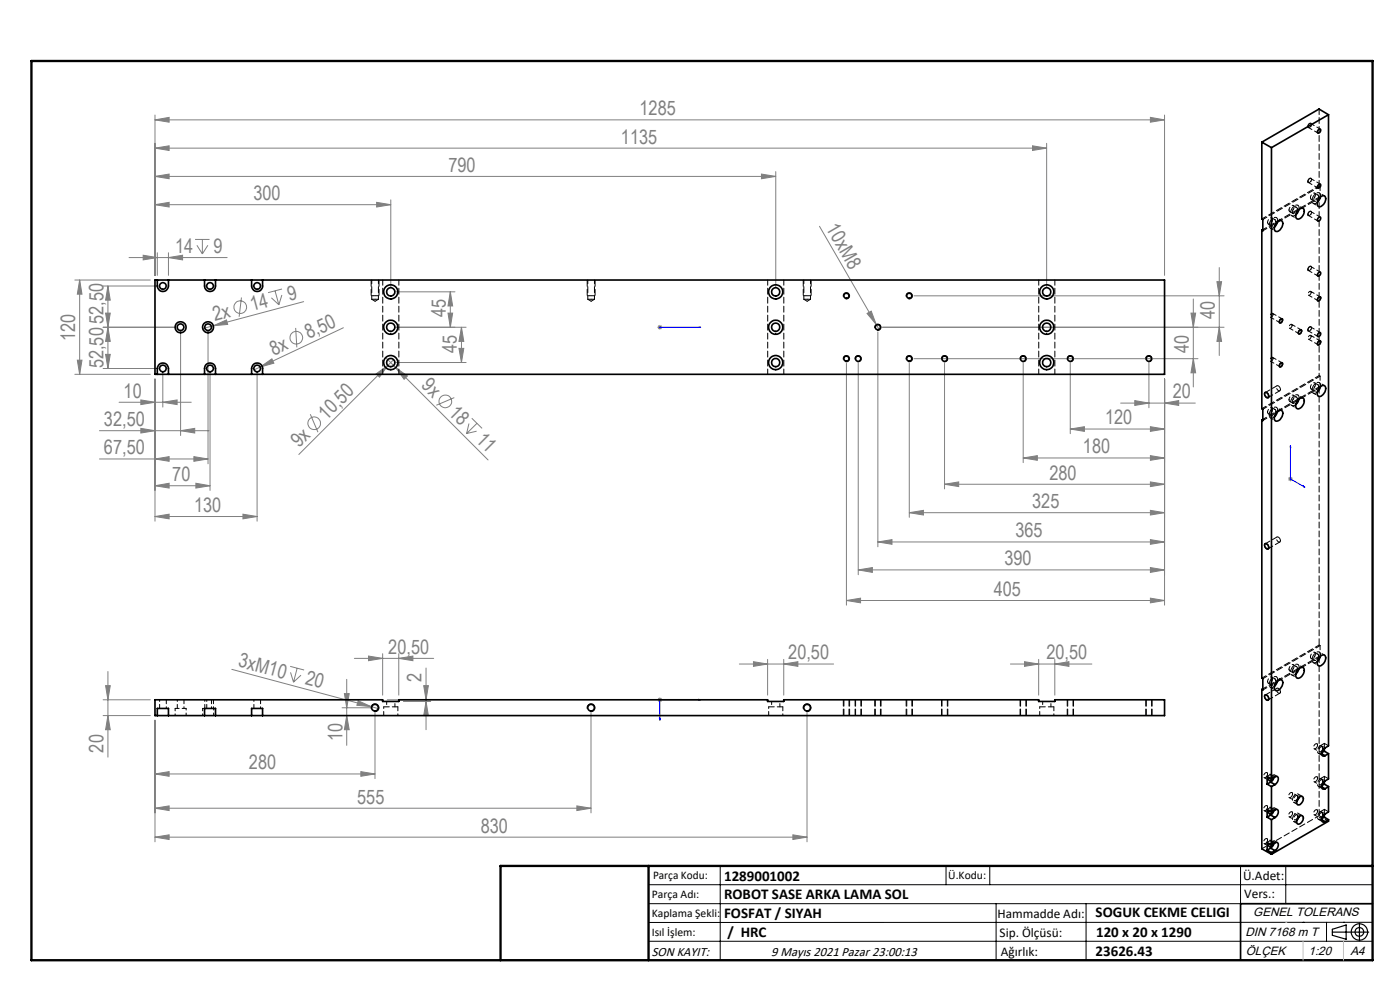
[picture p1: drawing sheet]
<svg xmlns="http://www.w3.org/2000/svg" width="297mm" height="210mm" viewBox="0 0 297 210" stroke-linecap="round" stroke-linejoin="round" font-family="sans-serif">
<g fill="none" stroke="#808080" stroke-width=".21">
<path d="M32.9 25.4l3-.5v1zM32.9 37.4l3-.5v1zM32.9 31.4l3-.5v1zM32.9 24.4v34M32.9 25.4h214.2M32.9 37.4h131.7M32.9 31.4h189.1M161.5 36.9l3.1 .5-3.1 .5zM164.6 36.4v24.5M219 30.9l3 .5-3 .5zM222 30.4v30.5M244.1 24.9l3 .5-3 .5z"/>
<path d="M247.1 24.4v34M15.9 59.4h16M16.9 59.4l.5 3h-1zM16.9 59.4v20M27.4 54.6h20.8M30.4 54.1l3 .5-3 .5zM32.9 43.4l3-.5v1zM32.9 43.4h50M33.4 53.6v4.8M35.7 54.6l3-.5v1zM35.7 53.6v4.8M41.4 50.8h3.1"/>
<path d="M41.8 52l1.1 1.9M42.9 50.8v3.1M44.1 52l-1.2 1.9M79.9 42.9l3 .5-3 .5zM82.9 42.4v18.5M173.8 48l12.1 20.8M258.2 59.8h1l-.5 3zM258.7 56.8v18.6M15.9 79.4h16M16.4 76.4h1l-.5 3zM21.9 69.4h15.4M21.9 60.7h11.6"/>
<path d="M21.9 78.2h11.6M22.4 66.4h1l-.5 3zM22.4 75.2h1l-.5 3zM22.9 60.7v17.5M22.9 60.7l.5 3h-1zM22.9 69.4l.5 3h-1zM34.5 79.2v7.2M38.3 70.4v22M44.1 70.4v28M44.6 79.2v24.8M45.3 69.1l2.7-1.2 .3 .9zM51.2 63.1l-.5 4.1"/>
<path d="M54.5 79.2v31.4M55.2 77.8l2.5-1.7 .4 .9zM55.2 77.8l-1.3 .6M57.6 63.2l1.6 1.5M58.3 61.7l.9 3M59.8 62.6l-.6 2.1M59.8 61.3l-2.9 .8M62.7 69.6l.3 4.1M64.4 64l-21.4 5.7M72.8 69.5l-17.6 8.3M79.8 79.3l2.5-1.8-1.8 2.5zM81.8 75.8l2.2 2.2"/>
<path d="M83.5 76.3l-20.1 20.1M83.9 69.4h15M83.9 76.9h15M83.9 61.9h12.6M84 78l2.4 1.8-.7 .7zM84 78l19.5 19.6M95 66.4h1l-.5 3zM95.5 61.9l.5 3h-1zM95.5 61.9v7.5M97.4 73.9h1l-.5 3zM97.9 69.4l.5 3h-1zM97.9 69.4v7.5"/>
<path d="M139.5 69.4h1M139.6 69.1l.7 .7M140 68.9v1M140.3 69.1l-.7 .7M179.6 77.1v51.3M182.1 77.1v44.8M183.9 66.5l.9-.5 1.1 2.8zM185.9 68.8l.6 1.2M186.2 70.4v45.6M187.2 69.4h72.5M192.9 77.1v32.6M193.9 62.8h65.8"/>
<path d="M193.9 76.1h60.2M200.4 77.1v26.6M217.1 77.1v21M227 77.1v14.9M243.7 77.1v9.4M252.7 66.4h.9l-.4 3zM253.2 76.1l.4 3h-.9zM253.2 63.4v18.7M258.7 69.4l.5 3h-1zM21.1 91.4h23.2M21.1 97.4h23M25.3 85.3h15.3"/>
<path d="M29.9 84.8l3 .5-3 .5zM29.9 90.9l3 .5-3 .5zM32.9 97.4l3-.5v1zM32.9 80.4v30.2M34.5 85.3l3.1-.5v1zM38.3 91.4l3-.5v1zM41.1 96.9l3 .5-3 .5zM65.8 87.9l1.7 3.8M96.4 84.3l-3.8 1.7M99.5 89.8l-.5 2.2M100.1 88.7l2.2 2.2M101.1 91.5l-2.1 .5"/>
<path d="M101.2 89.8l-2.2 2.2M217.1 97.1l3-.4v.9zM217.1 97.1h30M227 91l3-.5v1zM227 91h20.1M237.7 85.5h15.9M240.7 85l3 .5-3 .5zM244.1 96.7l3 .4-3 .5zM244.1 90.5l3 .5-3 .5zM247.1 85.5l2.9-.5v1zM247.1 80.4v48M32.9 103l3-.5v1z"/>
<path d="M32.9 109.6l3-.5v1zM32.9 103h11.7M32.9 109.6h21.6M41.6 102.5l3 .5-3 .5zM51.5 109.1l3 .5-3 .5zM186.2 115l3-.5v1zM186.2 115h60.9M192.9 108.8l3-.5v.9zM192.9 108.8h54.2M200.4 102.7l3-.5v1zM200.4 102.7h46.7M244.1 108.3l3 .5-3 .4z"/>
<path d="M244.1 114.5l3 .5-3 .5zM244.1 102.2l3 .5-3 .5zM273.3 101.6h.9M273.4 101.2l.7 .7M273.8 101.1v1M274.1 101.2l-.7 .7M75.2 139.7h16.8M78.2 139.2l3 .5-3 .5zM81.2 138.7v8.8M84.6 139.7l3-.5v1zM84.6 138.7v8.8M162.8 139.9v7.6"/>
<path d="M166.3 139.9v7.6M179.6 127.4l3-.5v1zM179.6 127.4h67.5M182.1 120.9l3-.5v1zM182.1 120.9h65M220.3 139.9v7.6M223.8 139.9v7.6M244.1 126.9l3 .5-3 .5zM244.1 120.4l3 .5-3 .5zM21.9 148.4h10M21.9 151.8h10M22.4 145.4h1l-.5 3z"/>
<path d="M22.9 142.4v18.2M22.9 151.8l.5 3h-1zM32.9 152.8v25.8M49.2 142l29.5 7.9M61.6 141.3l2.9 .8M61.6 142.6l.7 2.1M63 141.7l-.7 3M63.9 143.2l-1.6 1.5M72.6 150.1h6M73.1 147.1h1l-.5 3zM73.6 144.1v14M73.6 151.8l.5 3h-1z"/>
<path d="M76 148.7l2.7 1.2-3-.3zM78.7 149.9l1.7 .4M79.6 151.1v14.1M82.2 148.4h9.2M85.6 148.8h5.8M89.9 145.4h1l-.5 3zM90.4 141.7v13.1M90.4 148.8l.5 3h-1zM125.4 151.1v21.3M139.5 148.4h1M139.6 148.1l.7 .7M140 147.9v1.1"/>
<path d="M140.3 148.1l-.7 .7M156.8 140.9h20M159.8 140.4l3 .5-3 .4zM166.3 140.9l3-.5v.9zM171.2 151.1v27.5M214.3 140.9h17.3M217.3 140.4l3 .5-3 .4zM223.8 140.9l3-.5v.9zM32.9 171.4l3-.5v1zM32.9 177.6l3-.5v1zM32.9 164.2l3-.5v1zM32.9 171.4h92.5"/>
<path d="M32.9 177.6h138.3M32.9 164.2h46.7M76.6 163.7l3 .5-3 .5zM122.4 170.9l3 .5-3 .5zM168.2 177.1l3 .5-3 .5z"/>
<circle cx="51" cy="65.2" r="1.35"/>
<circle cx="62.8" cy="71.6" r="1.35"/>
<circle cx="66.7" cy="89.8" r="1.34"/>
<circle cx="94.5" cy="85.1" r="1.35"/>
</g>
<g fill="none" stroke="#000" stroke-width=".21">
<path d="M178.9 62.9a.66 .66 0 0 1 .5-.8 .66 .66 0 0 1 .8 .7 .66 .66 0 0 1-.8 .6M178.9 76.3a.68 .68 0 0 1 .6-.9 .68 .68 0 0 1 .7 .7 .68 .68 0 0 1-.8 .6M181.4 76.3a.68 .68 0 0 1 .6-.9 .68 .68 0 0 1 .7 .7 .68 .68 0 0 1-.8 .6M185.6 69.6a.68 .68 0 0 1 .5-.9 .68 .68 0 0 1 .8 .7 .68 .68 0 0 1-.8 .7M192.2 76.3a.68 .68 0 0 1 .6-.9 .68 .68 0 0 1 .7 .7 .68 .68 0 0 1-.8 .6M192.2 62.9a.66 .66 0 0 1 .6-.8 .66 .66 0 0 1 .7 .7 .66 .66 0 0 1-.8 .6M199.7 76.3a.68 .68 0 0 1 .6-.9 .68 .68 0 0 1 .8 .7 .68 .68 0 0 1-.9 .6M216.4 76.3a.68 .68 0 0 1 .6-.9 .68 .68 0 0 1 .7 .7 .68 .68 0 0 1-.8 .6M226.4 76.3a.68 .68 0 0 1 .6-.9 .68 .68 0 0 1 .7 .7 .68 .68 0 0 1-.8 .6M243.1 76.3a.68 .68 0 0 1 .5-.9 .68 .68 0 0 1 .8 .7 .68 .68 0 0 1-.8 .6M271.6 77l.3-.1a.56 .56 0 0 1 .2 .6 .56 .56 0 0 1-.5 .4 .54 .54 0 0 1 0-.9zM271.6 67.7a.3 .3 0 0 1 .5-.1 .3 .3 0 0 1 0 .5l-.2 .3a.31 .31 0 0 1-.4 .2 .31 .31 0 0 1-.1-.5z"/>
<path d="M275.6 70.1l.2-.2a.36 .36 0 0 1 .4 .2 .36 .36 0 0 1-.2 .5v.1a.34 .34 0 0 1-.6 .1 .34 .34 0 0 1 .1-.5zM279.6 63.1l.1-.1a.3 .3 0 0 1 .5 0 .3 .3 0 0 1 0 .4 .43 .43 0 0 1-.3 .4 .43 .43 0 0 1-.5-.1zM279.7 72.3a.32 .32 0 0 1 .5 0 .32 .32 0 0 1 0 .5 .41 .41 0 0 1-.3 .4 .41 .41 0 0 1-.5-.1zM268.3 83.2a.73 .73 0 0 1 .8 .4 .73 .73 0 0 1-.1 .8 .88 .88 0 0 1-.7-1.2zM268.3 115.3a.76 .76 0 0 1 .8 .4 .76 .76 0 0 1-.1 .8 .92 .92 0 0 1-.7-1.2zM78.7 150.3a.82 .82 0 0 1 .7-1 .82 .82 0 0 1 .9 .9 .82 .82 0 0 1-1 .7M124.6 150.3a.83 .83 0 0 1 .7-1 .83 .83 0 0 1 .9 .8 .83 .83 0 0 1-1 .8M170.4 150.3a.83 .83 0 0 1 .7-1 .83 .83 0 0 1 .9 .9 .83 .83 0 0 1-1 .7M268.3 147.4a.73 .73 0 0 1 .8 .4 .73 .73 0 0 1-.1 .8 .9 .9 0 0 1-.7-1.2zM137.6 187.7h153.6M137.6 191.7h153.6M137.6 199.7h153.6"/>
<path d="M152.8 183.7v20M200.7 183.7v4M210 183.7v4M211.3 191.7v12M230.4 191.7v12M263.2 183.7v20M272.8 183.7v8M276.4 195.6h.1M281.4 195.6v4.1M285 195.6h.1M291.2 195.6l-153.6 .1"/>
</g>
<path d="M277.8 37.8a.49 .49 0 0 0-.4 .5 .49 .49 0 0 0 .4 .5 .54 .54 0 0 0 .4-.4 .54 .54 0 0 0-.3-.6h-.1M277.8 26.2a.49 .49 0 0 0-.4 .4 .49 .49 0 0 0 .4 .5 .54 .54 0 0 0 .4-.4 .54 .54 0 0 0-.3-.6l-.1 .1M277.8 56.5a.49 .49 0 0 0-.4 .4 .49 .49 0 0 0 .4 .6 .54 .54 0 0 0 .4-.5 .54 .54 0 0 0-.3-.6l-.1 .1M277.8 44.8a.49 .49 0 0 0-.4 .5 .49 .49 0 0 0 .4 .5 .54 .54 0 0 0 .4-.4 .54 .54 0 0 0-.3-.6h-.1M277.8 69.3a.49 .49 0 0 0-.4 .5 .49 .49 0 0 0 .4 .5 .54 .54 0 0 0 .4-.5 .54 .54 0 0 0-.3-.5h-.1" fill="none" stroke="#000" stroke-width=".21" stroke-dasharray="1.3 .6" stroke-dashoffset=".2" stroke-linecap="butt"/>
<path d="M79.3 62.7h-.6M125.2 62.7h-.6M171 62.7h-.6" fill="none" stroke="#000" stroke-width=".21" stroke-dasharray="1.3 .6" stroke-linecap="butt"/>
<path d="M80.4 62.7h-.8M126.2 62.7h-.8M172.1 62.7h-.9" fill="none" stroke="#000" stroke-width=".21" stroke-dasharray="1.3 .6" stroke-dashoffset=".4" stroke-linecap="butt"/>
<g fill="none" stroke="#000" stroke-width=".25">
<path d="M282.6 197.7h7.8M282.6 197.1l3-.9v3l-3-.8zM288.4 195.8v3.8M106.2 203.7h185"/>
<circle cx="288.4" cy="197.7" r="1.74"/>
<circle cx="288.4" cy="197.7" r=".93"/>
</g>
<path d="M139.9 69.4h.2zM140 69.4h.1M140 69.4h8.7M148.7 69.4h-.5h.5M273.8 94.5v7.1l3 1.8M273.8 94.5v.4l-.1-.1zM276.5 103.1l.3 .3-.3-.1zM139.9 152.4h.2l-.1 .4zM148.2 148.3l.5 .1-.5 .1zM148.7 148.4h-8.7v4.4" fill="none" stroke="#00f" stroke-width=".21"/>
<g fill="none" stroke="#000" stroke-width=".21" stroke-dasharray="1.3 .6" stroke-dashoffset="-.1">
<path d="M78.7 59.4v3.3M124.6 59.4v3.3M170.4 59.4v3.3M80.4 62.7v-3.3M126.2 62.7v-3.3M172.1 62.7v-3.3M178.9 148.4v3.4M180.2 151.8v-3.4M181.4 148.4v3.4M182.7 151.8v-3.4M185.6 148.4v3.4M186.9 151.8v-3.4"/>
<path d="M192.2 148.4v3.4M193.6 151.8v-3.4M199.7 148.4v3.4M201.1 151.8v-3.4M216.4 148.4v3.4M217.7 151.8v-3.4M226.4 148.4v3.4M227.7 151.8v-3.4M243.1 148.4v3.4M244.4 151.8v-3.4"/>
</g>
<path d="M79.6 62.7h-.3M125.4 62.7h-.2M171.2 62.7h-.2" fill="none" stroke="#000" stroke-width=".21" stroke-dasharray="1.3 .6"/>
<path d="M291.2 191.7h-28v12" fill="none" stroke="#000" stroke-width=".35"/>
<path d="M6.7 12.9h284.5v190.8h-284.5zM137.6 183.7v20M291.2 183.7h-185v20" fill="none" stroke="#000" stroke-width=".5"/>
<path d="M276.4 199.7v4M285 199.7v4" fill="none" stroke="#c0c0c0" stroke-width=".21"/>
<path d="M272.8 195.6h.1" fill="none" stroke="#c0c0c0" stroke-width=".25"/>
<g fill="#00f">
<path d="M139.9 69.4h.2zM148.2 69.4h.5z"/>
<path d="M276.5 103.1l.3 .3-.3-.1zM273.8 94.5v.4l-.1-.1z"/>
<path d="M139.9 152.4h.2l-.1 .4zM148.2 148.3l.5 .1-.5 .1z"/>
</g>
<g fill="#808080">
<path d="M183.9 66.5l.9-.5 1.1 2.8z"/>
<path d="M76 148.7l2.7 1.2-3-.3z"/>
<path d="M45.3 69.1l2.7-1.2 .3 .9z"/>
<path d="M55.2 77.8l2.5-1.7 .4 .9z"/>
<path d="M79.8 79.3l2.5-1.8-1.8 2.5z"/>
<path d="M84 78l2.4 1.8-.7 .7z"/>
<path d="M38.3 91.4l3-.5v1zM29.9 90.9l3 .5-3 .5zM41.1 96.9l3 .5-3 .5zM32.9 97.4l3-.5v1zM41.6 102.5l3 .5-3 .5zM32.9 103l3-.5v1zM51.5 109.1l3 .5-3 .5zM32.9 109.6l3-.5v1z"/>
<path d="M217.3 140.4l3 .5-3 .4zM223.8 140.9l3-.5v.9z"/>
<path d="M32.9 171.4l3-.5v1zM122.4 170.9l3 .5-3 .5zM32.9 177.6l3-.5v1zM168.2 177.1l3 .5-3 .5z"/>
<path d="M76.6 163.7l3 .5-3 .5zM32.9 164.2l3-.5v1z"/>
<path d="M95 66.4h1l-.5 3zM95.5 61.9l.5 3h-1z"/>
<path d="M22.4 66.4h1l-.5 3zM22.9 60.7l.5 3h-1zM258.7 69.4l.5 3h-1zM258.2 59.8h1l-.5 3zM22.9 151.8l.5 3h-1zM22.4 145.4h1l-.5 3zM90.4 148.8l.5 3h-1zM89.9 145.4h1l-.5 3z"/>
<path d="M16.9 59.4l.5 3h-1zM16.4 76.4h1l-.5 3zM97.9 69.4l.5 3h-1zM97.4 73.9h1l-.5 3z"/>
<path d="M22.9 69.4l.5 3h-1zM22.4 75.2h1l-.5 3zM252.7 66.4h.9l-.4 3zM253.2 76.1l.4 3h-.9zM73.1 147.1h1l-.5 3zM73.6 151.8l.5 3h-1z"/>
<path d="M32.9 25.4l3-.5v1zM244.1 24.9l3 .5-3 .5zM29.9 84.8l3 .5-3 .5zM34.5 85.3l3.1-.5v1zM32.9 43.4l3-.5v1zM79.9 42.9l3 .5-3 .5zM32.9 37.4l3-.5v1zM161.5 36.9l3.1 .5-3.1 .5zM32.9 31.4l3-.5v1zM219 30.9l3 .5-3 .5zM179.6 127.4l3-.5v1zM244.1 126.9l3 .5-3 .5zM192.9 108.8l3-.5v.9zM244.1 108.3l3 .5-3 .4zM186.2 115l3-.5v1zM244.1 114.5l3 .5-3 .5zM30.4 54.1l3 .5-3 .5zM35.7 54.6l3-.5v1zM182.1 120.9l3-.5v1zM244.1 120.4l3 .5-3 .5zM200.4 102.7l3-.5v1zM244.1 102.2l3 .5-3 .5zM217.1 97.1l3-.4v.9zM244.1 96.7l3 .4-3 .5zM227 91l3-.5v1zM244.1 90.5l3 .5-3 .5zM240.7 85l3 .5-3 .5zM247.1 85.5l2.9-.5v1z"/>
<path d="M78.2 139.2l3 .5-3 .5zM84.6 139.7l3-.5v1zM159.8 140.4l3 .5-3 .4zM166.3 140.9l3-.5v.9z"/>
</g>
<g fill="none" stroke="#000" stroke-width=".35">
<path d="M267.7 30.2v16.3l.2 .1v2.4l-.2-.1M267.7 30.2l2 1.1M269.7 31.3v133.9M279.6 39.3a.29 .29 0 0 1 .5-.3 .29 .29 0 0 1 0 .5l-.3 .4h-.3zM279.6 27.6a.28 .28 0 0 1 .4-.2 .28 .28 0 0 1 .1 .4l-.3 .4h-.3zM281.8 24.3v133.9l-.7 .5a.98 .98 0 0 0-.7 .7 .98 .98 0 0 0 .4 1l.3-.1M281.8 24.3l-12.1 7M281.8 24.3l-2-1.2-12.1 7.1M32.9 59.4h214.2v20h-214.2zM33.4 59.4v1.3a1.18 1.18 0 0 0 1.2 1.1 1.18 1.18 0 0 0 1.1-1.1v-1.3M43.4 59.4v1.3a1.16 1.16 0 0 0 1.2 1.1 1.16 1.16 0 0 0 1.1-1.1v-1.3M53.4 59.4v1.3a1.16 1.16 0 0 0 1.1 1.1 1.16 1.16 0 0 0 1.2-1.1v-1.3"/>
<path d="M267.7 48.9v37.8l.2 .1v2.4l-.2-.1M267.9 48.7l-.2 .2M270.8 47.2a.71 .71 0 0 1 1-.4 .71 .71 0 0 1 .3 1.1 1.3 1.3 0 0 1-1.6 1.1 1.38 1.38 0 0 1 .3-1.8zM271 47.1l-.6 1.1M275.4 44.6a.71 .71 0 0 1 1-.4 .71 .71 0 0 1 .2 1.1 1.27 1.27 0 0 1-1.5 1.1 1.34 1.34 0 0 1 .3-1.8zM275.6 44.4l-.7 1.1M279.6 57.9a.29 .29 0 0 1 .5-.2 .29 .29 0 0 1 0 .5l-.3 .4h-.3zM279.6 46.2a.28 .28 0 0 1 .4-.1 .28 .28 0 0 1 .1 .4l-.3 .4h-.3zM279.9 42a.71 .71 0 0 1 1-.5 .71 .71 0 0 1 .3 1.1 1.34 1.34 0 0 1-1.6 1.2 1.38 1.38 0 0 1 .3-1.8zM280.1 41.8l-.6 1.1M33.4 79.4a2.34 2.34 0 0 1 .3-2 1.18 1.18 0 0 1 1.3-.3 1.18 1.18 0 0 1 .7 1.1v1.2M43.4 79.4a2.68 2.68 0 0 1 .2-2 1.18 1.18 0 0 1 1.3-.3 1.18 1.18 0 0 1 .8 1.1v1.2"/>
<path d="M53.4 79.4a2.34 2.34 0 0 1 .3-2 1.15 1.15 0 0 1 1.2-.3 1.15 1.15 0 0 1 .8 1.1v1.2M271.6 77.1l.2-.1a.45 .45 0 0 1 .2 .5 .45 .45 0 0 1-.5 .3l-.1-.3zM271.6 67.8l.2-.1a.43 .43 0 0 1 .2 .5 .43 .43 0 0 1-.5 .3l-.1-.3zM275.6 70.2l.3-.2a.4 .4 0 0 1 .1 .5 .4 .4 0 0 1-.6 .2zM279.6 70.8l.3-.3a.43 .43 0 0 1 .3 .5 .43 .43 0 0 1-.4 .4l-.3-.2zM279.8 72.3h.1a.43 .43 0 0 1 .2 .5 .43 .43 0 0 1-.5 .3l-.1-.3zM279.8 63h.1a.43 .43 0 0 1 .2 .5 .43 .43 0 0 1-.6 .2v-.3zM267.7 89.1v54.8l.2 .1v2.4l-.2-.1M267.9 89l-.2 .1M268.3 83.4a.63 .63 0 0 1 .7 .2 .63 .63 0 0 1 0 .7 .78 .78 0 0 1-.7-.9zM270.8 87.5a.71 .71 0 0 1 1-.5 .71 .71 0 0 1 .3 1.1 1.3 1.3 0 0 1-1.6 1.2 1.38 1.38 0 0 1 .3-1.8zM271 87.3l-.6 1.1"/>
<path d="M275.4 84.8a.71 .71 0 0 1 1-.4 .71 .71 0 0 1 .2 1.1 1.27 1.27 0 0 1-1.5 1.1 1.38 1.38 0 0 1 .3-1.8zM275.6 84.7l-.3 .6-.4 .5M279.9 82.2a.71 .71 0 0 1 1-.4 .71 .71 0 0 1 .3 1.1 1.34 1.34 0 0 1-1.6 1.1 1.38 1.38 0 0 1 .3-1.8zM280.1 82l-.6 1.2M268.4 115.3a.63 .63 0 0 1 .6 .4 .63 .63 0 0 1-.1 .7 .76 .76 0 0 1-.5-1.1zM280.1 139.2a.67 .67 0 0 1 1-.2 .67 .67 0 0 1 .1 1 1.34 1.34 0 0 1-1.6 1.2 1.53 1.53 0 0 1 .5-2zM280.1 139.2l-.6 1.1M33.4 151.8h2.3M33.4 151.8v-1.5h2.3v1.5M33.4 151.8h-.5v-3.4h48.3v.4h3.4v-.4h78.2v.4h3.5v-.4h54v.4h3.5v-.4h23.3v3.4h-191.4M35.7 151.8h7.7M43.4 151.8h2.3"/>
<path d="M43.4 151.8v-1.5h2.3v1.5M45.7 151.8h7.7M53.4 151.8h2.3M53.4 151.8v-1.5h2.3v1.5M267.7 146.3v33.7l2 1.2M267.9 146.1l-.2 .2M268.3 147.5a.58 .58 0 0 1 .7 .3 .58 .58 0 0 1-.1 .7 .8 .8 0 0 1-.6-1zM270.8 144.6a.71 .71 0 0 1 1-.4 .71 .71 0 0 1 .3 1.1 1.3 1.3 0 0 1-1.6 1.1 1.38 1.38 0 0 1 .3-1.8zM271 144.5l-.6 1.1M275.4 142a.71 .71 0 0 1 1-.4 .71 .71 0 0 1 .2 1.1 1.27 1.27 0 0 1-1.5 1.1 1.34 1.34 0 0 1 .3-1.8zM275.6 141.8l-.7 1.1M280.4 159.9l.7 .4"/>
<path d="M281 159.3l-.6 .3M281 158.8v.5M281 159.3l.8 .6M281.8 159.9v5.3l-.7 .5a1.2 1.2 0 0 0-.5 1.7l.5-.1M281.8 159.9l-.7 .4M268.8 173.3l.9 .6M268.8 166.3l.9 .6M269.2 165l-.1 .4a.44 .44 0 0 0 .6 .2 .44 .44 0 0 0 .2-.5M269.2 171.9v.2a.33 .33 0 0 0 0 .5 .33 .33 0 0 0 .5-.1l.2-.4M269.2 179a.38 .38 0 0 0 .1 .6 .38 .38 0 0 0 .5-.3l.1-.2M269.6 165.9l.9 .5M269.6 165.9l-.8 .4"/>
<path d="M269.6 172.9l.9 .5M269.6 172.9l-.8 .4M269.6 179.9l.9 .5M269.6 179.9l-.8 .4M269.7 165.2l.8-.4a.52 .52 0 0 1 .7 .1 .52 .52 0 0 1-.1 .7l-.6 .8M269.7 179.2l.8-.4a.52 .52 0 0 1 .7 .1 .52 .52 0 0 1-.1 .7l-.6 .8M269.7 172.2l.8-.4a.47 .47 0 0 1 .6 0 .47 .47 0 0 1 .1 .6l-.3 .6-.4 .4M269.7 166.9v5.3M269.7 173.9v5.3M269.7 179.2l-.9-.5v1.6M269.7 165.2l-.9-.5v1.6M269.7 172.2l-.9-.5v1.6"/>
<path d="M270.3 164.9l-.3 .6-.4 .4M270.3 171.9l-.3 .6-.4 .4M270.3 178.9l-.3 .5-.4 .5M270.5 166.4l-.8 .5M270.5 173.4l-.8 .5M275.6 169.2l-.5 .7M275.6 173.3l-.5 .7M275.6 169.1a.54 .54 0 0 1 .8 0 .54 .54 0 0 1 0 .7 1.06 1.06 0 0 1-1.2 .9 1.19 1.19 0 0 1 .4-1.6zM275.6 173.2a.54 .54 0 0 1 .8-.1 .54 .54 0 0 1 0 .8 .86 .86 0 0 1-1.2 .8 1.44 1.44 0 0 1 .4-1.5zM280.4 166.9l.7 .4M280.4 173.9l.7 .4M281 165.8v.5"/>
<path d="M281 172.8v.5M281 166.3l-.6 .3M281 166.3l.8 .6M281 173.3l-.6 .3M281 173.3l.8 .6M281.8 166.9v5.3l-.7 .5a.98 .98 0 0 0-.7 .7 .98 .98 0 0 0 .4 1l.3-.1M281.8 173.9v.3l-12.1 7M281.8 166.9l-.7 .4M281.8 173.9l-.7 .4M268.8 180.3l.9 .6M269.7 180.9v.3M270.5 180.4l-.8 .5"/>
<circle cx="34.6" cy="78.2" r=".71"/>
<circle cx="34.6" cy="60.7" r=".71"/>
<circle cx="38.3" cy="69.4" r=".71"/>
<circle cx="38.3" cy="69.4" r="1.17"/>
<circle cx="44.1" cy="69.4" r="1.17"/>
<circle cx="44.2" cy="69.4" r=".71"/>
<circle cx="44.6" cy="78.2" r=".7"/>
<circle cx="44.6" cy="60.7" r=".7"/>
<circle cx="54.6" cy="78.2" r=".71"/>
<circle cx="54.6" cy="60.7" r=".71"/>
<circle cx="82.9" cy="69.4" r=".88"/>
<circle cx="82.9" cy="61.9" r=".87"/>
<circle cx="82.9" cy="76.9" r=".87"/>
<circle cx="82.9" cy="61.9" r="1.5"/>
<circle cx="82.9" cy="76.9" r="1.5"/>
<circle cx="82.9" cy="69.4" r="1.5"/>
<circle cx="164.6" cy="61.9" r=".87"/>
<circle cx="164.6" cy="69.4" r=".88"/>
<circle cx="164.6" cy="76.9" r=".87"/>
<circle cx="164.6" cy="61.9" r="1.5"/>
<circle cx="164.6" cy="76.9" r="1.5"/>
<circle cx="164.6" cy="69.4" r="1.5"/>
<circle cx="179.5" cy="76.1" r=".55"/>
<circle cx="179.5" cy="62.7" r=".55"/>
<circle cx="182" cy="76.1" r=".56"/>
<circle cx="186.2" cy="69.4" r=".55"/>
<circle cx="192.9" cy="76.1" r=".55"/>
<circle cx="192.9" cy="62.7" r=".55"/>
<circle cx="200.4" cy="76.1" r=".57"/>
<circle cx="217" cy="76.1" r=".56"/>
<circle cx="222.1" cy="69.4" r=".88"/>
<circle cx="222.1" cy="61.9" r=".87"/>
<circle cx="222.1" cy="76.9" r=".87"/>
<circle cx="222.1" cy="61.9" r="1.5"/>
<circle cx="222.1" cy="76.9" r="1.5"/>
<circle cx="222.1" cy="69.4" r="1.5"/>
<circle cx="227" cy="76.1" r=".57"/>
<circle cx="243.7" cy="76.1" r=".56"/>
<circle cx="79.6" cy="150.1" r=".7"/>
<circle cx="125.4" cy="150.1" r=".71"/>
<circle cx="171.2" cy="150.1" r=".71"/>
</g>
<g fill="none" stroke="#000" stroke-width=".21" stroke-dasharray="1.3 .6" stroke-dashoffset=".4">
<path d="M277.5 26.8a.43 .43 0 0 1 .1-.5 .43 .43 0 0 1 .6 .1 .48 .48 0 0 1-.2 .5 .48 .48 0 0 1-.5 0v-.1M277.5 38.5a.43 .43 0 0 1 .1-.5 .43 .43 0 0 1 .6 0 .48 .48 0 0 1-.2 .5 .48 .48 0 0 1-.5 .1v-.1M277.6 27.1l2 1.1M277.6 38.7l2 1.2M280 39.6v2.3M280.1 27.4l-2-1.2M280.1 39l-2-1.1M269.1 47.5l.7 .4M270.5 46.6l-.7-.4M273.6 44.9l.7 .4M275.1 44l-.7-.4M277.5 45.5a.43 .43 0 0 1 .1-.5 .43 .43 0 0 1 .6 0 .48 .48 0 0 1-.2 .5 .48 .48 0 0 1-.5 .1v-.1"/>
<path d="M277.5 57.2a.43 .43 0 0 1 .1-.5 .43 .43 0 0 1 .6 0 .48 .48 0 0 1-.2 .5 .48 .48 0 0 1-.5 .1v-.1M277.6 45.7l2 1.2M277.6 57.4l2 1.1M278.2 42.3l.7 .4M279.6 41.4l-.7-.4M279.8 41.8l-11.9 6.9M280.1 46l-2-1.1M280.1 57.7l-2-1.2M78.9 63.5h.7M78.9 63.5l.7 .4M79.6 63.5h.7M79.6 63.9l.7-.4"/>
<path d="M124.7 63.5h.7M124.7 63.5l.7 .4M125.4 63.5h.7M125.4 63.9l.7-.4M170.5 63.5h.7M170.5 63.5l.7 .4M171.2 63.5h.7M171.2 63.9l.7-.4M269.5 67.3l2 1.1M269.5 76.6l2 1.2M270.1 66.7v-.1a.43 .43 0 0 0-.6 .1 .43 .43 0 0 0 .1 .6l.3-.2 .2-.4M270.1 76v-.1a.43 .43 0 0 0-.6 .2 .43 .43 0 0 0 .1 .5l.3-.2 .2-.4"/>
<path d="M272 67.6l-2-1.1M272 77l-2-1.2M273.6 69.6l2 1.2M274.1 69v-.1a.43 .43 0 0 0-.5 .2 .43 .43 0 0 0 .1 .5l.3-.2 .1-.4M276 70l-2-1.2M277.5 70a.43 .43 0 0 1 .1-.5 .43 .43 0 0 1 .6 0 .48 .48 0 0 1-.2 .5 .48 .48 0 0 1-.5 .1v-.1M277.6 70.2l2 1.2M277.6 62.6l2 1.2M277.6 71.9l2 1.2M278.2 62l-.1-.1a.43 .43 0 0 0-.5 .2 .43 .43 0 0 0 .1 .5l.3-.2 .2-.4M278.2 71.4l-.1-.2a.43 .43 0 0 0-.5 .2 .43 .43 0 0 0 .1 .6l.3-.2 .2-.4M280 79.8v2.4"/>
<path d="M280.1 63l-2-1.2M280.1 72.3l-2-1.2M280.1 70.5l-2-1.1M269.1 87.8l.7 .4M270.5 86.9l-.7-.4M273.6 85.1l.7 .4M275.1 84.2l-.7-.4M278.2 82.5l.7 .4M279.6 81.6l-.7-.4M279.8 82.1l-11.9 6.9M278.2 139.7l.7 .4M279.6 138.8l-.7-.4"/>
<path d="M279.8 139.2l-11.9 6.9M280 137v2.3M39.5 150.3h-2.3M269.1 144.9l.7 .4M270.5 144l-.7-.4M273.6 142.3l.7 .4M275.1 141.4l-.7-.4M281 157.7l-.8 .4M269.6 164.2l-.8 .5M269.6 171.2l-.8 .5M269.6 178.2l-.8 .5M281 164.7l-.8 .4"/>
<path d="M281 171.7l-.8 .4M281.9 174.2l-2.1-1.2"/>
</g>
<path d="M84.6 59.4v20M166.3 59.4v20M223.8 59.4v20M81.2 79.4v-20M162.9 79.4v-20M220.4 79.4v-20M269 84.3l2.5-1.4M270.9 81.8l-2.5 1.5M269 116.4l2.5-1.4M270.9 113.9l-2.5 1.4M269 148.5l2.5-1.5M270.9 146l-2.5 1.4" fill="none" stroke="#000" stroke-width=".21" stroke-dasharray="1.3 .6" stroke-dashoffset=".2"/>
<g fill="none" stroke="#000" stroke-width=".21" stroke-dasharray="1.3 .6" stroke-dashoffset=".5">
<path d="M78.9 59.4v4.1M124.7 59.4v4.1M170.5 59.4v4.1M80.3 63.5v-4.1M126.1 63.5v-4.1M171.9 63.5v-4.1M279.7 159.8l.9 .5M280.2 158.1l.9 .5M281 157.7l.9 .5M281 157.7v1.1M269.6 164.2l.9 .6M269.6 171.2l.9 .6"/>
<path d="M269.6 178.2l.9 .6M271 164.7l-.9-.5M271 171.7l-.9-.5M271 178.7l-.9-.5M274.4 170.2l.9 .5M274.4 174.2l.9 .6M276.3 169l-.9-.6M276.3 173l-.9-.5M279.7 166.8l.9 .5M279.7 173.8l.9 .5M280.2 165.1l.9 .5M280.2 172.1l.9 .5"/>
<path d="M281 164.7l.9 .5M281 164.7v1.1M281 171.7l.9 .5M281 171.7v1.1"/>
</g>
<g fill="none" stroke="#000" stroke-width=".21" stroke-dasharray="1.3 .6" stroke-dashoffset=".1">
<path d="M279.8 39.4v-16.3M271.1 46.8a.61 .61 0 0 0-.5-.7 .61 .61 0 0 0-.7 .3 1.37 1.37 0 0 0-.3 2l.8-.2M275.6 44.1a.61 .61 0 0 0-.4-.6 .61 .61 0 0 0-.7 .3 1.37 1.37 0 0 0-.4 2l.8-.3M280.1 41.5a.61 .61 0 0 0-.4-.7 .61 .61 0 0 0-.7 .3 1.37 1.37 0 0 0-.3 2.1l.8-.3M271.1 87a.61 .61 0 0 0-.5-.7 .61 .61 0 0 0-.7 .3 1.37 1.37 0 0 0-.3 2.1l.8-.3M271.6 82.6a.52 .52 0 0 0-.2-.6 .52 .52 0 0 0-.6 0 .58 .58 0 0 0 .1 .7 .58 .58 0 0 0 .7 0v-.1M275.6 84.4a.61 .61 0 0 0-.4-.7 .61 .61 0 0 0-.7 .3 1.37 1.37 0 0 0-.4 2l.8-.2M280.1 81.7a.61 .61 0 0 0-.4-.6 .61 .61 0 0 0-.7 .3 1.37 1.37 0 0 0-.3 2l.8-.2M271.6 114.7a.52 .52 0 0 0-.2-.7 .52 .52 0 0 0-.6 .1 .58 .58 0 0 0 .1 .7 .58 .58 0 0 0 .7 0v-.1M280.1 138.9a.61 .61 0 0 0-.4-.7 .61 .61 0 0 0-.7 .3 1.37 1.37 0 0 0-.3 2.1l.8-.3M84.4 149.9h-3M166.1 149.9h-3"/>
<path d="M223.6 149.9h-3M271.1 144.2a.61 .61 0 0 0-.5-.7 .61 .61 0 0 0-.7 .3 1.37 1.37 0 0 0-.3 2l.8-.2M271.6 146.8a.52 .52 0 0 0-.2-.7 .52 .52 0 0 0-.6 .1 .58 .58 0 0 0 .1 .6 .58 .58 0 0 0 .7 .1v-.1M275.6 141.5a.61 .61 0 0 0-.4-.6 .61 .61 0 0 0-.7 .3 1.37 1.37 0 0 0-.4 2l.8-.3M279.5 158.1a.38 .38 0 0 0-.4-.4 .38 .38 0 0 0-.3 .4l-.1 .2a.36 .36 0 0 0 .2 .6 .36 .36 0 0 0 .5-.4l.1-.4M280.6 158.7a.38 .38 0 0 0-.4-.3 .38 .38 0 0 0-.3 .4l-.1 .1a.36 .36 0 0 0 .2 .6 .36 .36 0 0 0 .5-.3l.1-.5M268.9 164.2a.38 .38 0 0 0-.4-.3 .38 .38 0 0 0-.3 .4l-.1 .1a.36 .36 0 0 0 .2 .6 .36 .36 0 0 0 .4-.3l.2-.5M268.9 171.2a.38 .38 0 0 0-.4-.3 .38 .38 0 0 0-.3 .4l-.1 .1a.36 .36 0 0 0 .2 .6 .36 .36 0 0 0 .4-.3l.2-.5M268.9 178.2a.38 .38 0 0 0-.4-.3 .38 .38 0 0 0-.3 .4l-.1 .1a.36 .36 0 0 0 .2 .6 .36 .36 0 0 0 .4-.3l.2-.5M274.2 168.4a.38 .38 0 0 0-.4-.3 .38 .38 0 0 0-.3 .4l-.1 .2a.36 .36 0 0 0 .2 .5 .36 .36 0 0 0 .5-.3l.1-.5M274.2 172.5a.38 .38 0 0 0-.4-.3 .38 .38 0 0 0-.3 .4l-.1 .1a.36 .36 0 0 0 .2 .6 .36 .36 0 0 0 .5-.3l.1-.5M275.3 169a.38 .38 0 0 0-.4-.3 .38 .38 0 0 0-.3 .4l-.1 .2a.36 .36 0 0 0 .2 .6 .36 .36 0 0 0 .5-.4l.1-.5"/>
<path d="M275.3 173.1a.38 .38 0 0 0-.4-.3 .38 .38 0 0 0-.3 .4l-.1 .2a.36 .36 0 0 0 .2 .5 .36 .36 0 0 0 .5-.3l.1-.5M279.5 165a.38 .38 0 0 0-.4-.3 .38 .38 0 0 0-.3 .4l-.1 .2a.36 .36 0 0 0 .2 .6 .36 .36 0 0 0 .5-.4l.1-.5M279.5 172a.38 .38 0 0 0-.4-.3 .38 .38 0 0 0-.3 .4l-.1 .2a.36 .36 0 0 0 .2 .6 .36 .36 0 0 0 .5-.4l.1-.5M280.6 165.7a.38 .38 0 0 0-.4-.3 .38 .38 0 0 0-.3 .4l-.1 .1a.36 .36 0 0 0 .2 .6 .36 .36 0 0 0 .5-.3l.1-.5M280.6 172.7a.38 .38 0 0 0-.4-.3 .38 .38 0 0 0-.3 .4l-.1 .1a.36 .36 0 0 0 .2 .6 .36 .36 0 0 0 .5-.3l.1-.5"/>
</g>
<g fill="none" stroke="#000" stroke-width=".21" stroke-dasharray="1.3 .6">
<path d="M280 39.6l-.2-.2M271 47l.1-.2M275.6 44.4v-.3M280 41.9l-.2-.1M280.1 41.8v-.3M280 79.8l-.2-.1M271 87.3l.1-.3M275.6 84.7v-.3M280 82.2l-.2-.1M280.1 82v-.3M280 137l-.2-.2M280 139.3l-.2-.1"/>
<path d="M280.1 139.2v-.3M43.4 150.3h-.4M271 144.4l.1-.2M275.6 141.8v-.3M280.2 159.8l.2-.2M280.2 159.8l.2 .1M270 165.1v-.3M270 172.1v-.3M270 179.1v-.3M275.6 169.2v-.3M275.6 173.3v-.3M280.2 166.8l.2-.2"/>
<path d="M280.2 173.8l.2-.2M280.2 166.8l.2 .1M280.2 173.8l.2 .1"/>
</g>
<g fill="none" stroke="#000" stroke-width=".21" stroke-dasharray="1.3 .6" stroke-dashoffset=".9">
<path d="M33.9 148.4v1.9M35.3 150.3v-1.9M37.6 148.4v1.9M39 150.3v-1.9M43.4 148.4v1.9M43.9 148.4v1.9M44.9 150.3v-1.9M45.3 150.3v-1.9M53.9 148.4v1.9M55.3 150.3v-1.9M81.4 149.9v1.9M84.4 151.8v-1.9"/>
<path d="M163.1 149.9v1.9M166.1 151.8v-1.9M220.6 149.9v1.9M223.6 151.8v-1.9"/>
</g>
<g fill="none" stroke="#000" stroke-width=".21" stroke-dasharray="1.3 .6" stroke-dashoffset=".6">
<path d="M269.5 48.4l1.1 .6M271.9 46.8l-1.1-.6M274.1 45.8l1.1 .6M276.4 44.2l-1.1-.7M278.6 43.1l1.1 .7M281 41.6l-1.1-.7M269.5 88.6l1.1 .7M271.9 87l-1.1-.6M274.1 86l1.1 .7M276.4 84.4l-1.1-.6M278.6 83.4l1.1 .6M281 81.8l-1.1-.6"/>
<path d="M281 139l-1.1-.7M82 148.8v1.1M83.8 149.9v-1.1M163.7 148.8v1.1M165.4 149.9v-1.1M221.2 148.8v1.1M222.9 149.9v-1.1M269.5 145.8l1.1 .6M271.9 144.2l-1.1-.6M274.1 143.2l1.1 .6M276.4 141.6l-1.1-.7M278.6 140.5l1.1 .7"/>
<path d="M278.8 158.8l1.1 .7M280.5 158.4l-1.1-.6M268.2 164.9l1.1 .7M268.2 171.9l1.1 .7M268.2 178.9l1.1 .7M269.9 164.5l-1.1-.6M269.9 171.5l-1.1-.6M269.9 178.5l-1.1-.6M270 164.8a.38 .38 0 0 0-.4-.3 .38 .38 0 0 0-.3 .4M270 171.8a.38 .38 0 0 0-.4-.3 .38 .38 0 0 0-.3 .4M270 178.8a.38 .38 0 0 0-.4-.3 .38 .38 0 0 0-.3 .4M273.5 169.2l1.1 .6"/>
<path d="M273.5 173.3l1.1 .6M275.2 168.8l-1.1-.7M275.2 172.8l-1.1-.6M275.6 168.9a.51 .51 0 0 0-.4-.6 .51 .51 0 0 0-.6 .4 .84 .84 0 0 0 0 1.5l.5-.3M275.6 173a.51 .51 0 0 0-.4-.6 .51 .51 0 0 0-.6 .4 .84 .84 0 0 0 0 1.5l.5-.3M278.8 165.8l1.1 .7M278.8 172.8l1.1 .7M280.5 165.4l-1.1-.6M280.5 172.4l-1.1-.6"/>
</g>
<g fill="none" stroke="#000" stroke-width=".21" stroke-dasharray="1.3 .6" stroke-dashoffset="-.1">
<path d="M279.8 136.8v-54.7M179 148.4v3.4M180.1 151.8v-3.4M181.5 148.4v3.4M182.6 151.8v-3.4M185.7 148.4v3.4M186.8 151.8v-3.4M192.4 148.4v3.4M193.4 151.8v-3.4M199.8 148.4v3.4M201 151.8v-3.4M216.5 148.4v3.4"/>
<path d="M217.6 151.8v-3.4M226.5 148.4v3.4M227.6 151.8v-3.4M243.2 148.4v3.4M244.3 151.8v-3.4M279.8 173v-33.8"/>
</g>
<path d="M279.8 79.7v-37.9M37.2 150.3v1.5M39.5 151.8v-1.5M43 150.3v1.5M45.3 151.8v-1.5" fill="none" stroke="#000" stroke-width=".21" stroke-dasharray="1.3 .6" stroke-dashoffset=".8"/>
<g fill="none" stroke="#000" stroke-width=".21" stroke-dasharray="1.3 .6" stroke-dashoffset=".3">
<path d="M267.7 46.4l12.1-7M267.9 46.5l12.1-6.9M280 41.9l-12.1 7M267.7 86.7l12.1-7M267.9 86.8l12.1-7M280 82.2l-12.1 7M280 139.3l-12.1 7M267.7 143.8l12.1-7M267.9 143.9l12.1-6.9M280.2 158.1a1.15 1.15 0 0 0-.4 1.7h.4M280.2 165.1a1.15 1.15 0 0 0-.4 1.7h.4M280.2 172.1a1.15 1.15 0 0 0-.4 1.7h.4"/>
<path d="M267.7 180l12.1-7"/>
</g>
<g fill="none" stroke="#000" stroke-width=".21" stroke-dasharray="1.3 .6" stroke-dashoffset=".7">
<path d="M268.9 47.2a.77 .77 0 0 1 1-.9 .82 .82 0 0 1-.1 .9 .82 .82 0 0 1-.8 .2l-.1-.2M270.7 47a.4 .4 0 0 0-.4-.4 .4 .4 0 0 0-.4 .3 .57 .57 0 0 0-.3 .6 .57 .57 0 0 0 .4 .4l.5-.4 .2-.5M273.5 44.6a.77 .77 0 0 1 .9-.9 .82 .82 0 0 1-.1 .8 .82 .82 0 0 1-.8 .3v-.2M275.2 44.3a.4 .4 0 0 0-.3-.4 .4 .4 0 0 0-.5 .4 .57 .57 0 0 0-.3 .5 .57 .57 0 0 0 .5 .5l.5-.4 .1-.6M278 41.9a.77 .77 0 0 1 1-.9 .82 .82 0 0 1-.1 .9 .82 .82 0 0 1-.8 .3l-.1-.3M279.8 41.7a.4 .4 0 0 0-.4-.4 .4 .4 0 0 0-.4 .4 .57 .57 0 0 0-.3 .5 .57 .57 0 0 0 .4 .5l.5-.5 .2-.5M268.9 87.4a.77 .77 0 0 1 1-.9 .82 .82 0 0 1-.1 .9 .82 .82 0 0 1-.8 .3l-.1-.3M270.7 87.2a.4 .4 0 0 0-.4-.4 .4 .4 0 0 0-.4 .3 .57 .57 0 0 0-.3 .6 .57 .57 0 0 0 .4 .5l.5-.5 .2-.5M273.5 84.8a.77 .77 0 0 1 .9-.9 .82 .82 0 0 1-.1 .9 .82 .82 0 0 1-.8 .3v-.3M275.2 84.6a.4 .4 0 0 0-.3-.4 .4 .4 0 0 0-.5 .3 .57 .57 0 0 0-.3 .6 .57 .57 0 0 0 .5 .5l.5-.5 .1-.5M278 82.2a.77 .77 0 0 1 1-.9 .82 .82 0 0 1-.1 .8 .82 .82 0 0 1-.8 .3l-.1-.2M279.8 82a.4 .4 0 0 0-.4-.4 .4 .4 0 0 0-.4 .3 .57 .57 0 0 0-.3 .6 .57 .57 0 0 0 .4 .4l.5-.4 .2-.5"/>
<path d="M278 139.3a.77 .77 0 0 1 1-.8 .82 .82 0 0 1-.1 .8 .82 .82 0 0 1-.8 .3l-.1-.3M279.8 139.1a.4 .4 0 0 0-.4-.4 .4 .4 0 0 0-.4 .4 .57 .57 0 0 0-.3 .5 .57 .57 0 0 0 .4 .5l.5-.5 .2-.5M268.9 144.6a.77 .77 0 0 1 1-.9 .82 .82 0 0 1-.1 .9 .82 .82 0 0 1-.8 .2l-.1-.2M270.7 144.4a.4 .4 0 0 0-.4-.4 .4 .4 0 0 0-.4 .3 .57 .57 0 0 0-.3 .6 .57 .57 0 0 0 .4 .4l.5-.4 .2-.5M273.5 142a.77 .77 0 0 1 .9-.9 .82 .82 0 0 1-.1 .8 .82 .82 0 0 1-.8 .3v-.2M275.2 141.7a.4 .4 0 0 0-.3-.4 .4 .4 0 0 0-.5 .4 .57 .57 0 0 0-.3 .5 .57 .57 0 0 0 .5 .5l.5-.4 .1-.6M270.3 164.9a.48 .48 0 0 0-.1-.6 .48 .48 0 0 0-.6-.1M270.3 171.9a.48 .48 0 0 0-.1-.6 .48 .48 0 0 0-.6-.1M270.3 178.9a.48 .48 0 0 0-.1-.6 .48 .48 0 0 0-.6-.1"/>
</g>
<g font-size="4.2" fill="#808080">
<text x="135.7" y="24.4">1285</text>
<text x="131.7" y="30.4">1135</text>
<text x="95.1" y="36.4">790</text>
<text x="53.8" y="42.4">300</text>
<text x="37.1" y="53.7">14</text>
<text x="45.3" y="53.7">9</text>
<text x="175.2" y="48.3" transform="rotate(60 175.2 48.3)">10xM8</text>
<text x="53.5" y="66" transform="rotate(-15 53.5 66)">14</text>
<text x="61.4" y="63.8" transform="rotate(-15 61.4 63.8)">9</text>
<text x="45.6" y="68.1" transform="rotate(-15 45.6 68.1)">2x</text>
<text x="65.5" y="72" transform="rotate(-25 65.5 72)">8,50</text>
<text x="94.6" y="67.2" transform="rotate(-90 94.6 67.2)">45</text>
<text x="257.7" y="67.7" transform="rotate(-90 257.7 67.7)">40</text>
<text x="16" y="72.3" transform="rotate(-90 16 72.3)">120</text>
<text x="58.1" y="75.5" transform="rotate(-25 58.1 75.5)">8x</text>
<text x="96.9" y="74.9" transform="rotate(-90 96.9 74.9)">45</text>
<text x="252.2" y="74.9" transform="rotate(-90 252.2 74.9)">40</text>
<text x="22" y="78.1" transform="rotate(-90 22 78.1)">52,50 52,50</text>
<text x="89.2" y="81.9" transform="rotate(45 89.2 81.9)">9x</text>
<text x="26.2" y="84.4">10</text>
<text x="69.3" y="89.2" transform="rotate(-45 69.3 89.2)">10,50</text>
<text x="95" y="87.7" transform="rotate(45 95 87.7)">18</text>
<text x="248.8" y="84.5">20</text>
<text x="22.1" y="90.4">32,50</text>
<text x="63.5" y="95" transform="rotate(-45 63.5 95)">9x</text>
<text x="100.8" y="93.5" transform="rotate(45 100.8 93.5)">11</text>
<text x="234.4" y="90">120</text>
<text x="22.1" y="96.4">67,50</text>
<text x="222.6" y="101.7">280</text>
<text x="229.7" y="96.2">180</text>
<text x="36.6" y="102.1">70</text>
<text x="219" y="107.8">325</text>
<text x="41.2" y="108.6">130</text>
<text x="213.1" y="119.9">390</text>
<text x="215.4" y="114">365</text>
<text x="210.8" y="126.4">405</text>
<text x="50.4" y="141.3" transform="rotate(15 50.4 141.3)">3xM10</text>
<text x="82.4" y="138.7">20,50</text>
<text x="167.2" y="139.9">20,50</text>
<text x="222" y="139.9">20,50</text>
<text x="64.6" y="145.1" transform="rotate(15 64.6 145.1)">20</text>
<text x="89.5" y="144.6" transform="rotate(-90 89.5 144.6)">2</text>
<text x="22" y="159.6" transform="rotate(-90 22 159.6)">20</text>
<text x="72.6" y="157.1" transform="rotate(-90 72.6 157.1)">10</text>
<text x="52.8" y="163.2">280</text>
<text x="75.8" y="170.5">555</text>
<text x="102" y="176.6">830</text>
</g>
<g font-size="3.2">
<text x="153.6" y="190.8">ROBOT SASE ARKA LAMA SOL</text>
<text x="153.6" y="186.8">1289001002</text>
<text x="153.6" y="194.8">FOSFAT / SIYAH</text>
<text x="232.4" y="194.5">SOGUK CEKME CELIGI</text>
<text x="154.3" y="198.8">/ HRC</text>
<text x="232.4" y="202.8">23626.43</text>
<text x="232.5" y="198.8">120 x 20 x 1290</text>
</g>
<g font-size="2.8">
<text x="263.7" y="186.7">Ü.Adet:</text>
<text x="263.9" y="190.5">Vers.:</text>
<text x="211.6" y="194.8">Hammadde Adı:</text>
<text x="138.3" y="202.8">SON KAYIT:</text>
<text x="163.6" y="202.8">9 Mayıs 2021 Pazar 23:00:13</text>
<text x="212.1" y="198.7">Sip. Ölçüsü:</text>
<text x="212.3" y="202.7">Ağırlık:</text>
</g>
<g font-size="2.6">
<text x="265.9" y="194.4">GENEL TOLERANS</text>
<text x="264.2" y="198.5">DIN 7168 m T</text>
<text x="264.3" y="202.6">ÖLÇEK</text>
<text x="277.6" y="202.6">1:20</text>
<text x="286.5" y="202.6">A4</text>
</g>
<g font-size="2.5">
<text x="138.3" y="190.5">Parça Adı:</text>
<text x="138.5" y="186.5">Parça Kodu:</text>
<text x="201.2" y="186.5">Ü.Kodu:</text>
<text x="138.3" y="194.5">Kaplama Şekli:</text>
<text x="138.3" y="198.6">Isıl İşlem:</text>
</g>
</svg>
